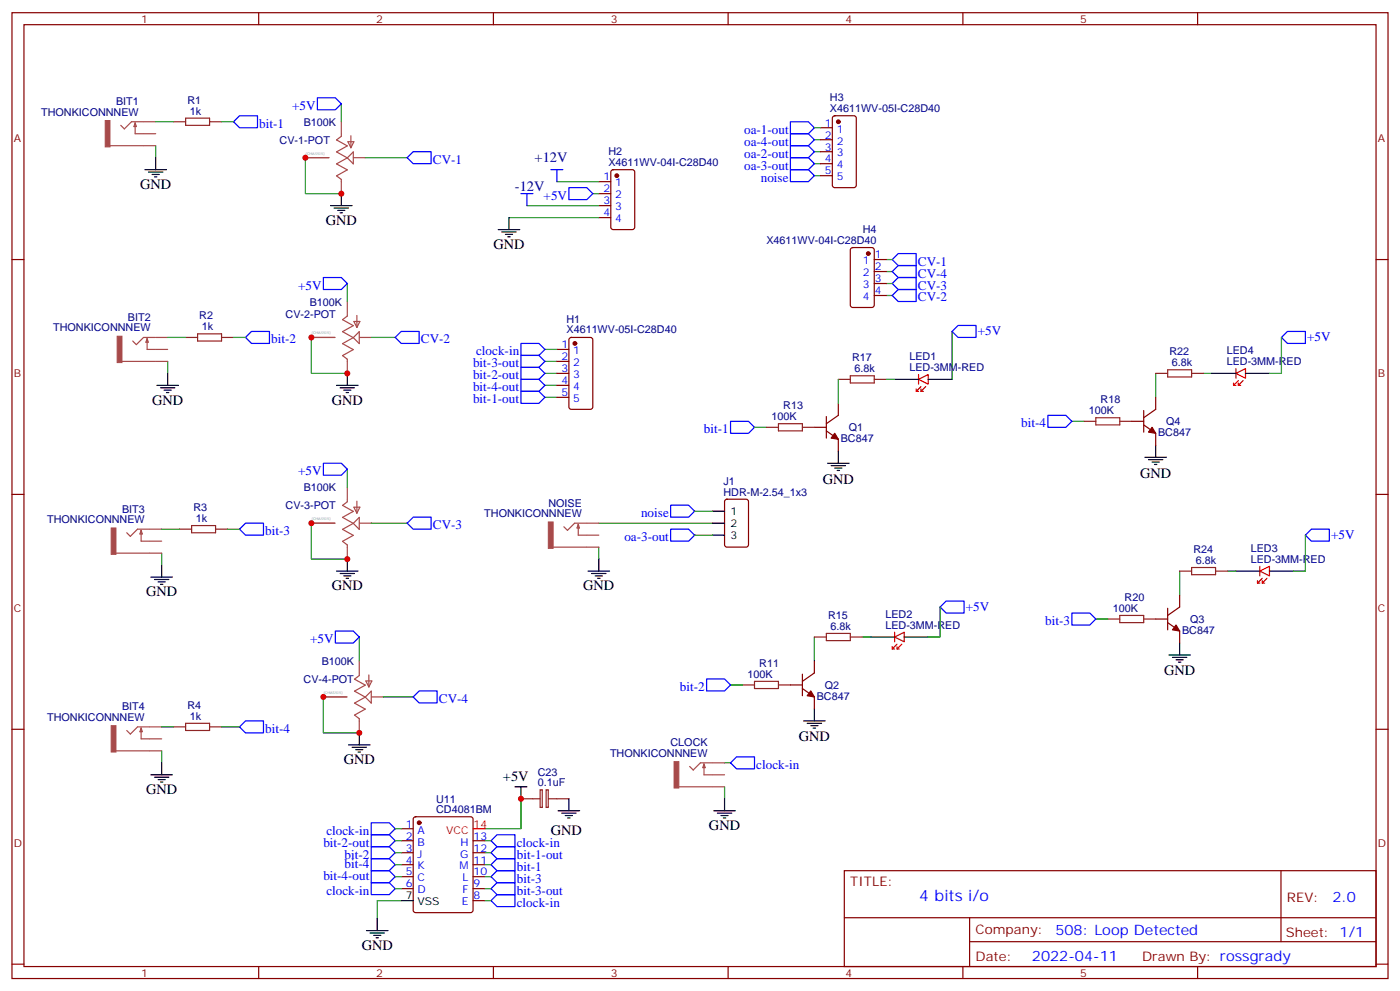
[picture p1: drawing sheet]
<svg xmlns="http://www.w3.org/2000/svg" width="412mm" height="292mm" viewBox="0 0 412 292" stroke-linecap="round" stroke-linejoin="round" font-family="sans-serif">
<g fill="none" stroke="#870000" stroke-width=".35">
<path d="M3.5 3.7h405.4v284.4h-405.4zM7.1 7.3h398.2v277.3h-398.2zM76.2 3.7v3.6M145.3 3.7v3.6M214.5 3.7v3.6M283.6 3.7v3.6M352.8 3.7v3.6M241.7 37.6h3.5M245.4 34.3l.5-.2h5.6l.7 .4v20l-.4 .7h-5.9l-.7-.4v-20zM176.4 53.5h3.5M176.4 57h3.5M180.2 50.2l.4-.2h5.7l.6 .4 .1 16.5-.5 .6-5.9 .1-.6-.5-.1-16.4z"/>
<path d="M241.7 41.1h3.5M241.7 44.7h3.5M241.7 48.2h3.5M241.7 51.7h3.5M3.5 76.4h3.6M176.4 60.5h3.5M176.4 64.1h3.5M250.7 73.1l.5-.2h5.6l.7 .4v16.5l-.4 .7h-5.9l-.7-.4v-16.5zM257.5 76.4h3.6M257.5 79.9h3.6M405.3 76.4h3.6M167.8 99.5l.5-.2h5.6l.7 .5v20l-.4 .7h-5.9l-.7-.5v-20z"/>
<path d="M257.5 83.5h3.6M257.5 87h3.6M164 102.9h3.6M164 106.4h3.6M164 109.9h3.6M164 113.5h3.6M164 117h3.6M246.9 118.7v3.6l-3.5 2.4M340.4 117v3.5l-3.5 2.5M239.9 125.8h3.5M243.4 126.9l3.5 2.4v3.6M243.4 122.6v6.4"/>
<path d="M333.4 124h3.5M336.9 125.1l3.5 2.5v3.5M336.9 120.9v6.3M3.5 145.6h3.6M213.7 147.2l.4-.2h5.7l.6 .4 .1 13-.5 .6-5.9 .1-.6-.5-.1-12.9zM405.3 145.6h3.6M344 179.1v6.3M347.5 175.2v3.5l-3.5 2.5M236.4 198.5v6.3M239.9 194.6v3.5l-3.5 2.5M340.4 182.2h3.6M344 183.3l3.5 2.5v3.5"/>
<path d="M3.5 214.7h3.6M232.8 201.6h3.6M236.4 202.7l3.5 2.5v3.5M405.3 214.7h3.6M118.2 244h3.5M118.2 247.5h3.5M118.2 251h3.5M118.2 254.6h3.5M118.2 258.1h3.5M121.9 240.7l.5-.2h16.2l.7 .4v27.1l-.4 .6-16.5 .1-.6-.5-.1-27zM139.3 247.5h3.6M139.3 251h3.6"/>
<path d="M139.3 254.6h3.6M139.3 258.1h3.6M248.7 256.3h156.6v28.3h-156.6zM377.3 256.4v20.8M118.2 261.6h3.5M139.3 261.6h3.6M139.3 265.1h3.6M248.7 270.2h156.5M285.6 277.2h119.6M285.6 270.2v14.1M3.5 283.8h3.6M76.2 284.6v3.5"/>
<path d="M145.3 284.6v3.5M214.5 284.6v3.5M283.6 284.6v3.5M352.8 284.6v3.5M405.3 283.8h3.6"/>
</g>
<g fill="none" stroke="#a64a4a" stroke-width=".35">
<path d="M39.8 36.2v3.2h2.5M39.8 36.2l.4 1.1h-.7zM42.3 35.8h-3.6l-2.1 2.2-1-1.1M42.4 35.8h3.5M42.4 39.4h3.5M100.5 35.8v3.5M100.5 39.4v.7l-1.4 1.1 3.2 1.8-3.2 1.7 3.2 1.8M103.4 40v3.5M32.4 42.9h9.9M42.4 42.9h3.5M90 46.4h6.9M102.3 46.5l-3.2 1.7 3.2 1.8-3.2 1.8 1.4 1v4.2"/>
<path d="M102.5 41.7h1.7l-.8 1.8zM104.1 44.7v3.5l-1.8-1.7zM104.1 46.4h3.5M43.3 99.7v3.2h2.5M43.3 99.7l.4 1.1h-.7zM45.8 99.3h-3.5l-2.1 2.2-1.1-1.1M45.9 99.3h3.5M91.7 99.3h7M102.3 88.8v3.4M102.3 92.3v.7l-1.4 1.1 3.2 1.8-3.2 1.7 3.2 1.8M104.1 99.4l1.7-1.8v3.6zM104.1 99.4l-3.2 1.8 3.2 1.7-3.2 1.8 1.4 1v4.2"/>
<path d="M104.2 94.6h1.8l-.9 1.8zM105.1 92.9v3.5M105.9 99.3h3.5M35.9 106.4h9.9M45.9 102.9h3.5M45.9 106.4h3.5M41.6 156.1v3.2h2.4M41.6 156.1l.3 1.1h-.7zM44 155.8h-3.5l-2.1 2.1-1.1-1.1M44.2 155.8h3.4M44.2 159.3h3.4M91.7 154h7"/>
<path d="M102.3 143.4v3.5M102.3 147v.7l-1.4 1.1 3.2 1.8-3.2 1.7 3.2 1.8M104.1 154.1l1.7-1.8v3.5zM104.1 154.1l-3.2 1.7 3.2 1.8-3.2 1.8 1.4 1v4.2M104.2 149.3h1.8l-.9 1.8zM105.1 147.6v3.5M105.9 154h3.5M170.3 154.4v3.2h2.5M170.3 154.4l.4 1h-.7zM172.8 154h-3.5l-2.1 2.1-1.1-1M172.9 154h3.5M172.9 157.6h3.5"/>
<path d="M34.2 162.8h9.8M44.2 162.8h3.4M162.9 161.1h9.9M172.9 161.1h3.5M105.8 194.6v3.5M105.8 198.2v.7l-1.4 1 3.2 1.8-3.2 1.8 3.2 1.7M108.7 198.7v3.5M41.6 214.3v3.2h2.4M41.6 214.3l.3 1.1h-.7zM44 214h-3.5l-2.1 2.1-1.1-1M44.2 214h3.4M44.2 217.5h3.4"/>
<path d="M95.2 205.2h7M107.6 205.2l-3.2 1.8 3.2 1.8-3.2 1.7 1.4 1.1v4.2M107.8 200.5h1.7l-.8 1.7zM109.4 203.5v3.5l-1.8-1.8zM109.4 205.2h3.5M34.2 221.1h9.8M44.2 221.1h3.4M200 231.6h9.8M207.4 224.9v3.2h2.4M207.4 224.9l.3 1.1h-.7zM209.8 224.6h-3.5l-2.1 2.1-1.1-1.1M210 224.6h3.4"/>
<path d="M210 228.1h3.4M210 231.6h3.4"/>
</g>
<g fill="none" stroke="#008700" stroke-width=".35">
<path d="M45.9 35.8h5.3M65.3 35.8h3.5M100.5 30.6v5.2M239.9 37.6h1.8M45.9 42.9v3.5M90 46.4v10.6h10.5M107.6 46.4h12.3M164 53.5h12.4M174.6 57h1.8M239.9 48.2h1.8M239.9 44.7h1.8M239.9 41.1h1.8"/>
<path d="M239.9 51.7h1.8M149.9 64.1h26.5M155.2 60.5h21.2M261.1 79.9h1.7M261.1 76.4h1.7M49.4 99.3h5.3M68.8 99.3h3.5M91.7 99.3v10.6h10.6M102.3 83.5v5.3M109.4 99.3h7M261.1 87h1.7M261.1 83.5h1.7"/>
<path d="M280.5 97.6v14.1M377.5 99.3v10.6h-3.6M49.4 106.4v3.5M160.5 113.5h3.5M160.5 117h3.5M160.5 106.4h3.5M160.5 109.9h3.5M160.5 102.9h3.5M246.9 111.7v7M261.1 111.7h2.4M340.4 109.9v7.1M354.5 109.9h2.5"/>
<path d="M102.3 138.1v5.3M222.2 125.8h3.6M315.7 124h3.6M47.6 155.8h5.3M67 155.8h3.6M91.7 154v10.6h10.6M109.4 154h10.5M176.4 154h33.5M204.6 157.6h5.3M204.6 150.5h5.3M384.5 157.6v10.5h-3.5M47.6 162.8v3.6"/>
<path d="M176.4 161.1v3.5M276.9 178.7v8.8h-3.5M347.5 168.1v7.1M361.6 168.1h2.5M105.8 187.5v7.1M239.9 187.5v7.1M254 187.5h2.5M322.8 182.2h3.5M47.6 214h3.6M65.3 214h5.3M95.2 205.2v10.6h10.6M112.9 205.2h8.8"/>
<path d="M215.2 201.6h3.5M47.6 221.1v3.5M153.5 235.2v8.8h-10.6M213.4 224.6h1.8M213.4 231.6v3.6M116.4 244h1.8M116.4 247.5h1.8M116.4 258.1h1.8M116.4 251h1.8M116.4 254.6h1.8M142.9 247.5h1.7M142.9 258.1h1.7"/>
<path d="M142.9 251h1.7M142.9 254.6h1.7M116.4 261.6h1.8M118.2 265.1h-7.1v5.3M142.9 261.6h1.7M142.9 265.1h1.7"/>
</g>
<g fill="#a64a4a" stroke="#a64a4a" stroke-width=".29">
<path d="M34.5 99h1.4v7.8h-1.4z"/>
<path d="M32.8 213.6h1.4v7.8h-1.4z"/>
<path d="M32.8 155.4h1.4v7.8h-1.4z"/>
<path d="M31 35.5h1.4v7.8h-1.4z"/>
<path d="M198.6 224.2h1.4v7.8h-1.4z"/>
<path d="M161.5 153.7h1.4v7.7h-1.4z"/>
</g>
<g fill="none" stroke="#000" stroke-width=".35">
<path d="M42.7 50h6.3M43.7 50.7h4.3M44.8 51.4h2.1M45.5 52.1h.7M45.9 46.4v3.6M100.5 57v3.5M97.4 60.5h6.3M98.4 61.2h4.3M99.5 61.9h2.1M100.2 62.7h.7M146.8 67.6h6.3M147.8 68.3h4.2"/>
<path d="M148.9 69h2.1M149.6 69.7h.7M149.9 64.1v3.5M46.2 113.5h6.4M47.3 114.2h4.2M48.3 114.9h2.1M49 115.6h.7M49.4 109.9v3.6M99.1 113.5h6.4M100.2 114.2h4.2M101.2 114.9h2.2M102 115.6h.7"/>
<path d="M102.3 109.9v3.6M263.5 111.7h7.1M273.4 111.7h7.1M357 109.9h7.1M366.9 109.9h7M243.8 136.4h6.3M244.8 137.1h4.3M245.9 137.8h2.1M246.6 138.5h.7M246.9 132.9v3.5M337.3 134.6h6.3M338.3 135.3h4.2"/>
<path d="M339.4 136h2.1M340.1 136.7h.7M340.4 131.1v3.5M209.9 157.6h3.5M209.9 150.5h3.5M209.9 154h3.5M44.4 169.9h6.4M45.5 170.6h4.2M46.6 171.3h2.1M47.3 172h.7M47.6 166.4v3.5M99.1 168.1h6.4"/>
<path d="M100.2 168.8h4.2M101.2 169.5h2.2M102 170.3h.7M102.3 164.6v3.5M173.2 168.1h6.4M174.3 168.8h4.2M175.3 169.5h2.1M176 170.3h.7M176.4 164.6v3.5M364.1 168.1h7M373.9 168.1h7.1M256.5 187.5h7"/>
<path d="M266.3 187.5h7.1M344.3 192.8h6.4M345.4 193.5h4.2M346.4 194.2h2.1M347.1 194.9h.7M347.5 189.3v3.5M102.7 219.3h6.3M103.7 220h4.2M105.8 215.8v3.5M236.7 212.2h6.4M237.8 212.9h4.2M238.8 213.6h2.1"/>
<path d="M239.5 214.3h.7M239.9 208.7v3.5M44.4 228.1h6.4M45.5 228.8h4.2M46.6 229.5h2.1M47.3 230.2h.7M47.6 224.6v3.5M104.8 220.7h2.1M105.5 221.4h.7M151.7 231.6h3.5M153.5 231.6v3.6M164.4 238.7h6.3"/>
<path d="M165.5 239.4h4.2M167.6 235.2v3.5M210.3 238.7h6.3M211.3 239.4h4.2M213.4 235.2v3.5M166.5 240.1h2.1M167.2 240.8h.7M212.4 240.1h2.1M213.1 240.8h.7M107.9 274h6.4M109 274.7h4.2M110.1 275.4h2.1"/>
<path d="M110.8 276.1h.7M111.1 270.4v3.6M118.2 265.1h3.5"/>
</g>
<g fill="none" stroke="#8c2424" stroke-width=".35">
<path d="M51.2 35.8h3.5M54.7 34.8h7v2.1h-7zM61.7 35.8h3.6M54.7 99.3h3.5M58.2 98.3h7.1v2.1h-7.1zM65.3 99.3h3.5M246.9 111.7h3.6M250.5 110.6h7v2.1h-7zM257.5 111.7h3.6M340.4 109.9h3.6M344 108.9h7v2.1h-7zM351 109.9h3.5"/>
<path d="M225.8 125.8h3.5M229.3 124.7h7.1v2.2h-7.1zM236.4 125.8h3.5M319.3 124h3.5M322.8 123h7v2.1h-7zM329.8 124h3.6M52.9 155.8h3.5M56.4 154.7h7.1v2.1h-7.1zM63.5 155.8h3.5M347.5 168.1h3.5M351 167.1h7.1v2.1h-7.1zM358.1 168.1h3.5"/>
<path d="M239.9 187.5h3.5M243.4 186.5h7.1v2.1h-7.1zM250.5 187.5h3.5M326.3 182.2h3.5M329.8 181.2h7.1v2.1h-7.1zM336.9 182.2h3.5M51.2 214h3.5M54.7 212.9h7v2.2h-7zM61.7 214h3.6M218.7 201.6h3.5M222.2 200.6h7.1v2.1h-7.1zM229.3 201.6h3.5"/>
<path d="M153.5 235.2h5.6M159.1 232.5h.6v5.2h-.6zM160.9 232.5h.6v5.2h-.6zM161.6 235.2h6"/>
</g>
<g fill="#870000" stroke="#870000" stroke-width=".35">
<path d="M346.4 184l1.1 1.8-2.1-.4z"/>
<path d="M339.4 125.8l1 1.8-2.1-.4z"/>
<path d="M238.8 203.4l1.1 1.8-2.1-.4z"/>
<path d="M245.9 127.6l1 1.7-2.1-.3z"/>
<circle cx="123.5" cy="242.2" r=".53"/>
<circle cx="169.3" cy="101.1" r=".53"/>
<circle cx="181.7" cy="51.7" r=".53"/>
<circle cx="246.9" cy="35.8" r=".53"/>
<circle cx="255.8" cy="74.6" r=".53"/>
</g>
<g fill="none" stroke="#f00" stroke-width=".35">
<path d="M269.9 114.5v.7h.7M270.6 111.7l2.8-1.4v2.8zM270.6 110.3v2.8M271.3 114.5v.7h.7M271.3 113.8l-1.4 1.4M272.7 113.8l-1.4 1.4M363.4 112.7v.8h.7M364.1 109.9l2.8-1.4v2.8zM364.1 108.5v2.8M364.8 112.7v.8h.7M364.8 112l-1.4 1.5M366.2 112l-1.4 1.5"/>
<path d="M370.4 171v.7h.7M371.1 168.1l2.8-1.4v2.8zM371.1 166.7v2.8M371.8 171v.7h.7M371.8 170.3l-1.4 1.4M373.2 170.3l-1.4 1.4M262.8 190.4v.7h.7M263.5 187.5l2.8-1.4v2.8zM263.5 186.1v2.8M264.2 190.4v.7h.7M264.2 189.7l-1.4 1.4M265.6 189.7l-1.4 1.4"/>
<path d="M139.3 244h3.6"/>
</g>
<g fill="none" stroke="#00f" stroke-width=".35">
<path d="M68.8 35.8l1.8-1.7h5.2v3.5h-5.2zM93.5 28.8h5.3l1.7 1.8-1.7 1.7h-5.3zM232.8 35.8h5.3l1.8 1.8-1.8 1.8h-5.3zM232.8 39.4h5.3l1.8 1.7-1.8 1.8h-5.3zM121.7 44.7h5.3v3.5h-5.3l-1.8-1.8zM153.5 57h3.5M155.2 57v3.5M162.3 50h3.5M164 50v3.5M167.6 55.2h5.3l1.7 1.8-1.7 1.8h-5.3zM232.8 42.9h5.3l1.8 1.8-1.8 1.7h-5.3zM232.8 46.4h5.3l1.8 1.8-1.8 1.8h-5.3z"/>
<path d="M232.8 50h5.3l1.8 1.7-1.8 1.8h-5.3zM262.8 79.9l1.8-1.7h5.3v3.5h-5.3zM264.6 74.6h5.3v3.6h-5.3l-1.8-1.8zM74.1 97.6h5.3v3.5h-5.3l-1.8-1.8zM95.2 81.7h5.3l1.8 1.8-1.8 1.7h-5.3zM118.2 97.6h5.3v3.5h-5.3l-1.8-1.8zM262.8 87l1.8-1.8h5.3v3.6h-5.3zM264.6 81.7h5.3v3.5h-5.3l-1.8-1.7zM280.5 97.6l1.7-1.8h5.3v3.5h-5.3zM377.5 99.3l1.7-1.7h5.3v3.5h-5.3zM153.5 111.7h5.2l1.8 1.8-1.8 1.7h-5.2zM153.5 104.6h5.2l1.8 1.8-1.8 1.8h-5.2z"/>
<path d="M153.5 108.2h5.2l1.8 1.7-1.8 1.8h-5.2zM153.5 115.2h5.2l1.8 1.8-1.8 1.7h-5.2zM153.5 101.1h5.2l1.8 1.8-1.8 1.7h-5.2zM95.2 136.4h5.3l1.8 1.7-1.8 1.8h-5.3zM215.2 124h5.3l1.7 1.8-1.7 1.8h-5.3zM308.7 122.3h5.3l1.7 1.7-1.7 1.8h-5.3zM72.3 154h5.3v3.6h-5.3l-1.7-1.8zM121.7 152.3h5.3v3.5h-5.3l-1.8-1.8zM197.6 148.7h5.2l1.8 1.8-1.8 1.8h-5.2zM197.6 155.8h5.2l1.8 1.8-1.8 1.7h-5.2zM384.5 157.6l1.8-1.8h5.3v3.5h-5.3zM276.9 178.7l1.8-1.7h5.3v3.5h-5.3z"/>
<path d="M98.8 185.8h5.3l1.7 1.7-1.7 1.8h-5.3zM208.1 199.9h5.3l1.8 1.7-1.8 1.8h-5.3zM315.7 180.5h5.3l1.8 1.7-1.8 1.8h-5.3zM70.6 214l1.7-1.8h5.3v3.6h-5.3zM123.5 203.4h5.3v3.5h-5.3l-1.8-1.7zM217 222.8h5.2v3.5h-5.2l-1.8-1.7zM109.4 242.2h5.3l1.7 1.8-1.7 1.7h-5.3zM109.4 245.7h5.3l1.7 1.8-1.7 1.8h-5.3zM109.4 256.3h5.3l1.7 1.8-1.7 1.8h-5.3zM109.4 259.9h5.3l1.7 1.7-1.7 1.8h-5.3zM109.4 249.3h5.3l1.7 1.7-1.7 1.8h-5.3zM109.4 252.8h5.3l1.7 1.8-1.7 1.7h-5.3z"/>
<path d="M144.6 247.5l1.8-1.8h5.3v3.6h-5.3zM146.4 249.3h5.3v3.5h-5.3l-1.8-1.8zM146.4 252.8h5.3v3.5h-5.3l-1.8-1.7zM146.4 256.3h5.3v3.6h-5.3l-1.8-1.8zM144.6 261.6l1.8-1.7h5.3v3.5h-5.3zM146.4 263.4h5.3v3.5h-5.3l-1.8-1.8z"/>
</g>
<g fill="#c00">
<circle cx="91.7" cy="154" r=".88"/>
<circle cx="102.3" cy="164.6" r=".88"/>
<circle cx="91.7" cy="99.3" r=".88"/>
<circle cx="102.3" cy="109.9" r=".88"/>
<circle cx="90" cy="46.4" r=".88"/>
<circle cx="100.5" cy="57" r=".88"/>
<circle cx="153.5" cy="235.2" r=".88"/>
<circle cx="95.3" cy="205.2" r=".88"/>
<circle cx="105.8" cy="215.8" r=".88"/>
</g>
<text font-size="4.6" fill="#00f" x="270.8" y="265.4">4 bits i/o</text>
<g font-size="4.2" fill="#000080">
<text x="157.5" y="47.8">+12V</text>
<text x="151.7" y="56.3">-12V</text>
</g>
<g font-size="4.2">
<text x="41.3" y="55.6">GND</text>
<text x="96" y="66.2">GND</text>
<text x="145.3" y="73.2">GND</text>
<text x="44.8" y="119.1">GND</text>
<text x="97.7" y="119.1">GND</text>
<text x="242.4" y="142.4">GND</text>
<text x="335.8" y="140.6">GND</text>
<text x="97.7" y="173.8">GND</text>
<text x="171.8" y="173.8">GND</text>
<text x="43" y="175.5">GND</text>
<text x="342.9" y="198.8">GND</text>
<text x="235.3" y="218.2">GND</text>
<text x="101.2" y="224.9">GND</text>
<text x="43" y="233.8">GND</text>
<text x="148.2" y="229.9">+5V</text>
<text x="162.3" y="245.7">GND</text>
<text x="208.8" y="244.3">GND</text>
<text x="106.5" y="279.6">GND</text>
</g>
<g font-size="4.2" fill="#00f">
<text x="392.5" y="265.6">2.0</text>
<text x="310.9" y="275.2">508: Loop Detected</text>
<text x="304" y="283">2022-04-11</text>
</g>
<g font-size="3.9" fill="#00f">
<text x="86" y="32.3">+5V</text>
<text x="76.4" y="37.6">bit-1</text>
<text x="219.2" y="39.4">oa-1-out</text>
<text x="219.2" y="46.4">oa-2-out</text>
<text x="219.2" y="42.9">oa-4-out</text>
<text x="127.5" y="48.2">CV-1</text>
<text x="219.2" y="50">oa-3-out</text>
<text x="224.1" y="53.5">noise</text>
<text x="160.1" y="58.8">+5V</text>
<text x="270.4" y="78.2">CV-1</text>
<text x="270.4" y="81.7">CV-4</text>
<text x="87.8" y="85.2">+5V</text>
<text x="270.4" y="88.8">CV-2</text>
<text x="270.4" y="85.2">CV-3</text>
<text x="79.9" y="101.1">bit-2</text>
<text x="124" y="101.1">CV-2</text>
<text x="288" y="98.6">+5V</text>
<text x="385.1" y="100.4">+5V</text>
<text x="140.2" y="104.6">clock-in</text>
<text x="139.3" y="108.2">bit-3-out</text>
<text x="139.3" y="111.7">bit-2-out</text>
<text x="139.3" y="115.2">bit-4-out</text>
<text x="139.3" y="118.7">bit-1-out</text>
<text x="300.8" y="125.8">bit-4</text>
<text x="207.3" y="127.6">bit-1</text>
<text x="87.8" y="139.9">+5V</text>
<text x="127.5" y="155.8">CV-3</text>
<text x="188.8" y="152.3">noise</text>
<text x="78.1" y="157.6">bit-3</text>
<text x="183.9" y="159.3">oa-3-out</text>
<text x="392.1" y="158.6">+5V</text>
<text x="284.5" y="179.8">+5V</text>
<text x="307.9" y="184">bit-3</text>
<text x="91.3" y="189.3">+5V</text>
<text x="200.3" y="203.4">bit-2</text>
<text x="129.3" y="206.9">CV-4</text>
<text x="78.1" y="215.8">bit-4</text>
<text x="222.8" y="226.3">clock-in</text>
<text x="96.1" y="245.7">clock-in</text>
<text x="95.2" y="249.3">bit-2-out</text>
<text x="152.2" y="249.3">clock-in</text>
<text x="101.5" y="252.8">bit-2</text>
<text x="101.5" y="255.6">bit-4</text>
<text x="152.2" y="252.8">bit-1-out</text>
<text x="152.2" y="256.3">bit-1</text>
<text x="95.2" y="259.2">bit-4-out</text>
<text x="96.1" y="263.4">clock-in</text>
<text x="152.2" y="263.4">bit-3-out</text>
<text x="152.2" y="259.9">bit-3</text>
<text x="152.2" y="266.9">clock-in</text>
</g>
<g font-size="3.9" fill="#800">
<text x="250.5" y="260.9">TITLE:</text>
<text x="379.1" y="265.6">REV:</text>
<text x="287.4" y="275.1">Company:</text>
<text x="378.7" y="275.7">Sheet: 1/1</text>
<text x="287.4" y="282.8">Date:</text>
<text x="336.4" y="282.9">Drawn By: rossgrady</text>
</g>
<g font-size="3.2" fill="#800">
<text x="41.6" y="6.7">1</text>
<text x="110.8" y="6.7">2</text>
<text x="179.9" y="6.7">3</text>
<text x="249.1" y="6.7">4</text>
<text x="318.2" y="6.7">5</text>
<text x="4.1" y="41.8">A</text>
<text x="405.9" y="41.8">A</text>
<text x="4.1" y="111">B</text>
<text x="405.9" y="111">B</text>
<text x="4.1" y="180.1">C</text>
<text x="405.9" y="180.1">C</text>
<text x="4.1" y="249.3">D</text>
<text x="405.9" y="249.3">D</text>
<text x="41.6" y="287.5">1</text>
<text x="110.8" y="287.5">2</text>
<text x="179.9" y="287.5">3</text>
<text x="249.1" y="287.5">4</text>
<text x="318.2" y="287.5">5</text>
</g>
<g font-size="3.2" fill="#000080">
<text x="244.5" y="29.7">H3</text>
<text x="12.1" y="34.1">THONKICONNNEW</text>
<text x="34.2" y="30.9">BIT1</text>
<text x="55.2" y="30.5">R1</text>
<text x="55.9" y="33.7">1k</text>
<text x="244.5" y="32.9">X4611WV-05I-C28D40</text>
<text x="89.5" y="37.1">B100K</text>
<text x="82.4" y="42.3">CV-1-POT</text>
<text x="179.2" y="45.8">H2</text>
<text x="179.2" y="48.9">X4611WV-04I-C28D40</text>
<text x="225.8" y="71.8">X4611WV-04I-C28D40</text>
<text x="254.2" y="68.7">H4</text>
<text x="91.2" y="90">B100K</text>
<text x="37.7" y="94.4">BIT2</text>
<text x="58.7" y="94">R2</text>
<text x="84.1" y="93.5">CV-2-POT</text>
<text x="166.9" y="94.9">H1</text>
<text x="15.7" y="97.6">THONKICONNNEW</text>
<text x="59.5" y="97.2">1k</text>
<text x="166.9" y="98.1">X4611WV-05I-C28D40</text>
<text x="251" y="106.3">R17</text>
<text x="267.9" y="106">LED1</text>
<text x="344.5" y="104.6">R22</text>
<text x="345.2" y="107.8">6.8k</text>
<text x="361.4" y="107.5">LED-3MM-RED</text>
<text x="361.4" y="104.2">LED4</text>
<text x="251.7" y="109.6">6.8k</text>
<text x="267.9" y="109.2">LED-3MM-RED</text>
<text x="324.2" y="118.7">R18</text>
<text x="227.3" y="123.7">100K</text>
<text x="230.7" y="120.4">R13</text>
<text x="320.7" y="121.9">100K</text>
<text x="343.5" y="125.1">Q4</text>
<text x="247.6" y="130.1">BC847</text>
<text x="250" y="126.9">Q1</text>
<text x="341.1" y="128.4">BC847</text>
<text x="213.1" y="142.7">J1</text>
<text x="84.1" y="149.9">CV-3-POT</text>
<text x="89.5" y="144.6">B100K</text>
<text x="161.5" y="149.1">NOISE</text>
<text x="213.1" y="145.9">HDR-M-2.54_1x3</text>
<text x="13.9" y="154">THONKICONNNEW</text>
<text x="35.9" y="150.9">BIT3</text>
<text x="57" y="150.4">R3</text>
<text x="57.7" y="153.7">1k</text>
<text x="142.7" y="152.3">THONKICONNNEW</text>
<text x="351.5" y="162.8">R24</text>
<text x="352.3" y="166">6.8k</text>
<text x="368.4" y="165.7">LED-3MM-RED</text>
<text x="368.4" y="162.4">LED3</text>
<text x="331.3" y="176.9">R20</text>
<text x="243.9" y="182.2">R15</text>
<text x="244.7" y="185.4">6.8k</text>
<text x="260.8" y="185.1">LED-3MM-RED</text>
<text x="260.8" y="181.8">LED2</text>
<text x="327.8" y="180.1">100K</text>
<text x="350.6" y="183.3">Q3</text>
<text x="348.2" y="186.6">BC847</text>
<text x="94.8" y="195.8">B100K</text>
<text x="223.7" y="196.3">R11</text>
<text x="89.4" y="201.1">CV-4-POT</text>
<text x="220.2" y="199.5">100K</text>
<text x="243" y="202.8">Q2</text>
<text x="35.9" y="209.1">BIT4</text>
<text x="55.2" y="208.6">R4</text>
<text x="240.6" y="206">BC847</text>
<text x="13.9" y="212.2">THONKICONNNEW</text>
<text x="55.9" y="211.9">1k</text>
<text x="197.5" y="219.7">CLOCK</text>
<text x="179.7" y="222.8">THONKICONNNEW</text>
<text x="158.4" y="231.5">0.1uF</text>
<text x="158.4" y="228.4">C23</text>
<text x="128.5" y="239.3">CD4081BM</text>
<text x="128.5" y="236.3">U11</text>
</g>
<g font-size="3.2" fill="#00f">
<text x="243" y="37.3">1</text>
<text x="243" y="40.8">2</text>
<text x="246.5" y="39">1</text>
<text x="243" y="44.3">3</text>
<text x="243" y="47.8">4</text>
<text x="246.5" y="42.5">2</text>
<text x="246.5" y="46.1">3</text>
<text x="177.7" y="53.1">1</text>
<text x="243" y="51.4">5</text>
<text x="246.5" y="49.6">4</text>
<text x="246.5" y="53.1">5</text>
<text x="177.7" y="56.7">2</text>
<text x="181.2" y="54.9">1</text>
<text x="181.2" y="58.4">2</text>
<text x="177.7" y="60.2">3</text>
<text x="177.7" y="63.7">4</text>
<text x="181.2" y="61.9">3</text>
<text x="181.2" y="65.5">4</text>
<text x="254.2" y="77.8">1</text>
<text x="257.7" y="76.1">1</text>
<text x="254.2" y="81.4">2</text>
<text x="257.7" y="79.6">2</text>
<text x="257.7" y="83.1">3</text>
<text x="254.2" y="84.9">3</text>
<text x="254.2" y="88.4">4</text>
<text x="257.7" y="86.6">4</text>
<text x="165.4" y="102.5">1</text>
<text x="165.4" y="106">2</text>
<text x="168.9" y="104.3">1</text>
<text x="168.9" y="107.8">2</text>
<text x="165.4" y="109.6">3</text>
<text x="165.4" y="113.1">4</text>
<text x="168.9" y="111.3">3</text>
<text x="165.4" y="116.6">5</text>
<text x="168.9" y="114.9">4</text>
<text x="168.9" y="118.4">5</text>
<text x="119.5" y="243.6">1</text>
<text x="123" y="245.4">A</text>
<text x="119.5" y="247.2">2</text>
<text x="119.5" y="250.7">3</text>
<text x="123" y="248.9">B</text>
<text x="135.7" y="248.9">H</text>
<text x="139.5" y="250.7">12</text>
<text x="139.5" y="247.2">13</text>
<text x="119.5" y="254.2">4</text>
<text x="119.5" y="257.7">5</text>
<text x="123" y="252.4">J</text>
<text x="123" y="256">K</text>
<text x="135.4" y="256">M</text>
<text x="135.6" y="252.4">G</text>
<text x="139.5" y="257.7">10</text>
<text x="139.5" y="254.2">11</text>
<text x="119.5" y="261.3">6</text>
<text x="123" y="259.5">C</text>
<text x="123" y="263">D</text>
<text x="136.2" y="263">F</text>
<text x="136.3" y="259.5">L</text>
<text x="139.5" y="261.3">9</text>
<text x="136" y="266.6">E</text>
<text x="139.5" y="264.8">8</text>
</g>
<g font-size="3.2">
<text x="215.2" y="151.6">1</text>
<text x="215.2" y="155.1">2</text>
<text x="215.2" y="158.6">3</text>
<text x="119.5" y="264.8">7</text>
<text x="123" y="266.6">VSS</text>
</g>
<g font-size="3.2" fill="#f00">
<text x="131.4" y="245.4">VCC</text>
<text x="139.5" y="243.6">14</text>
</g>
<g font-size="1.1" fill="#838383">
<text x="90" y="45.5">(CHASSIS)</text>
<text x="91.7" y="98.4">(CHASSIS)</text>
<text x="91.7" y="153.1">(CHASSIS)</text>
<text x="95.2" y="204.3">(CHASSIS)</text>
</g>
</svg>
